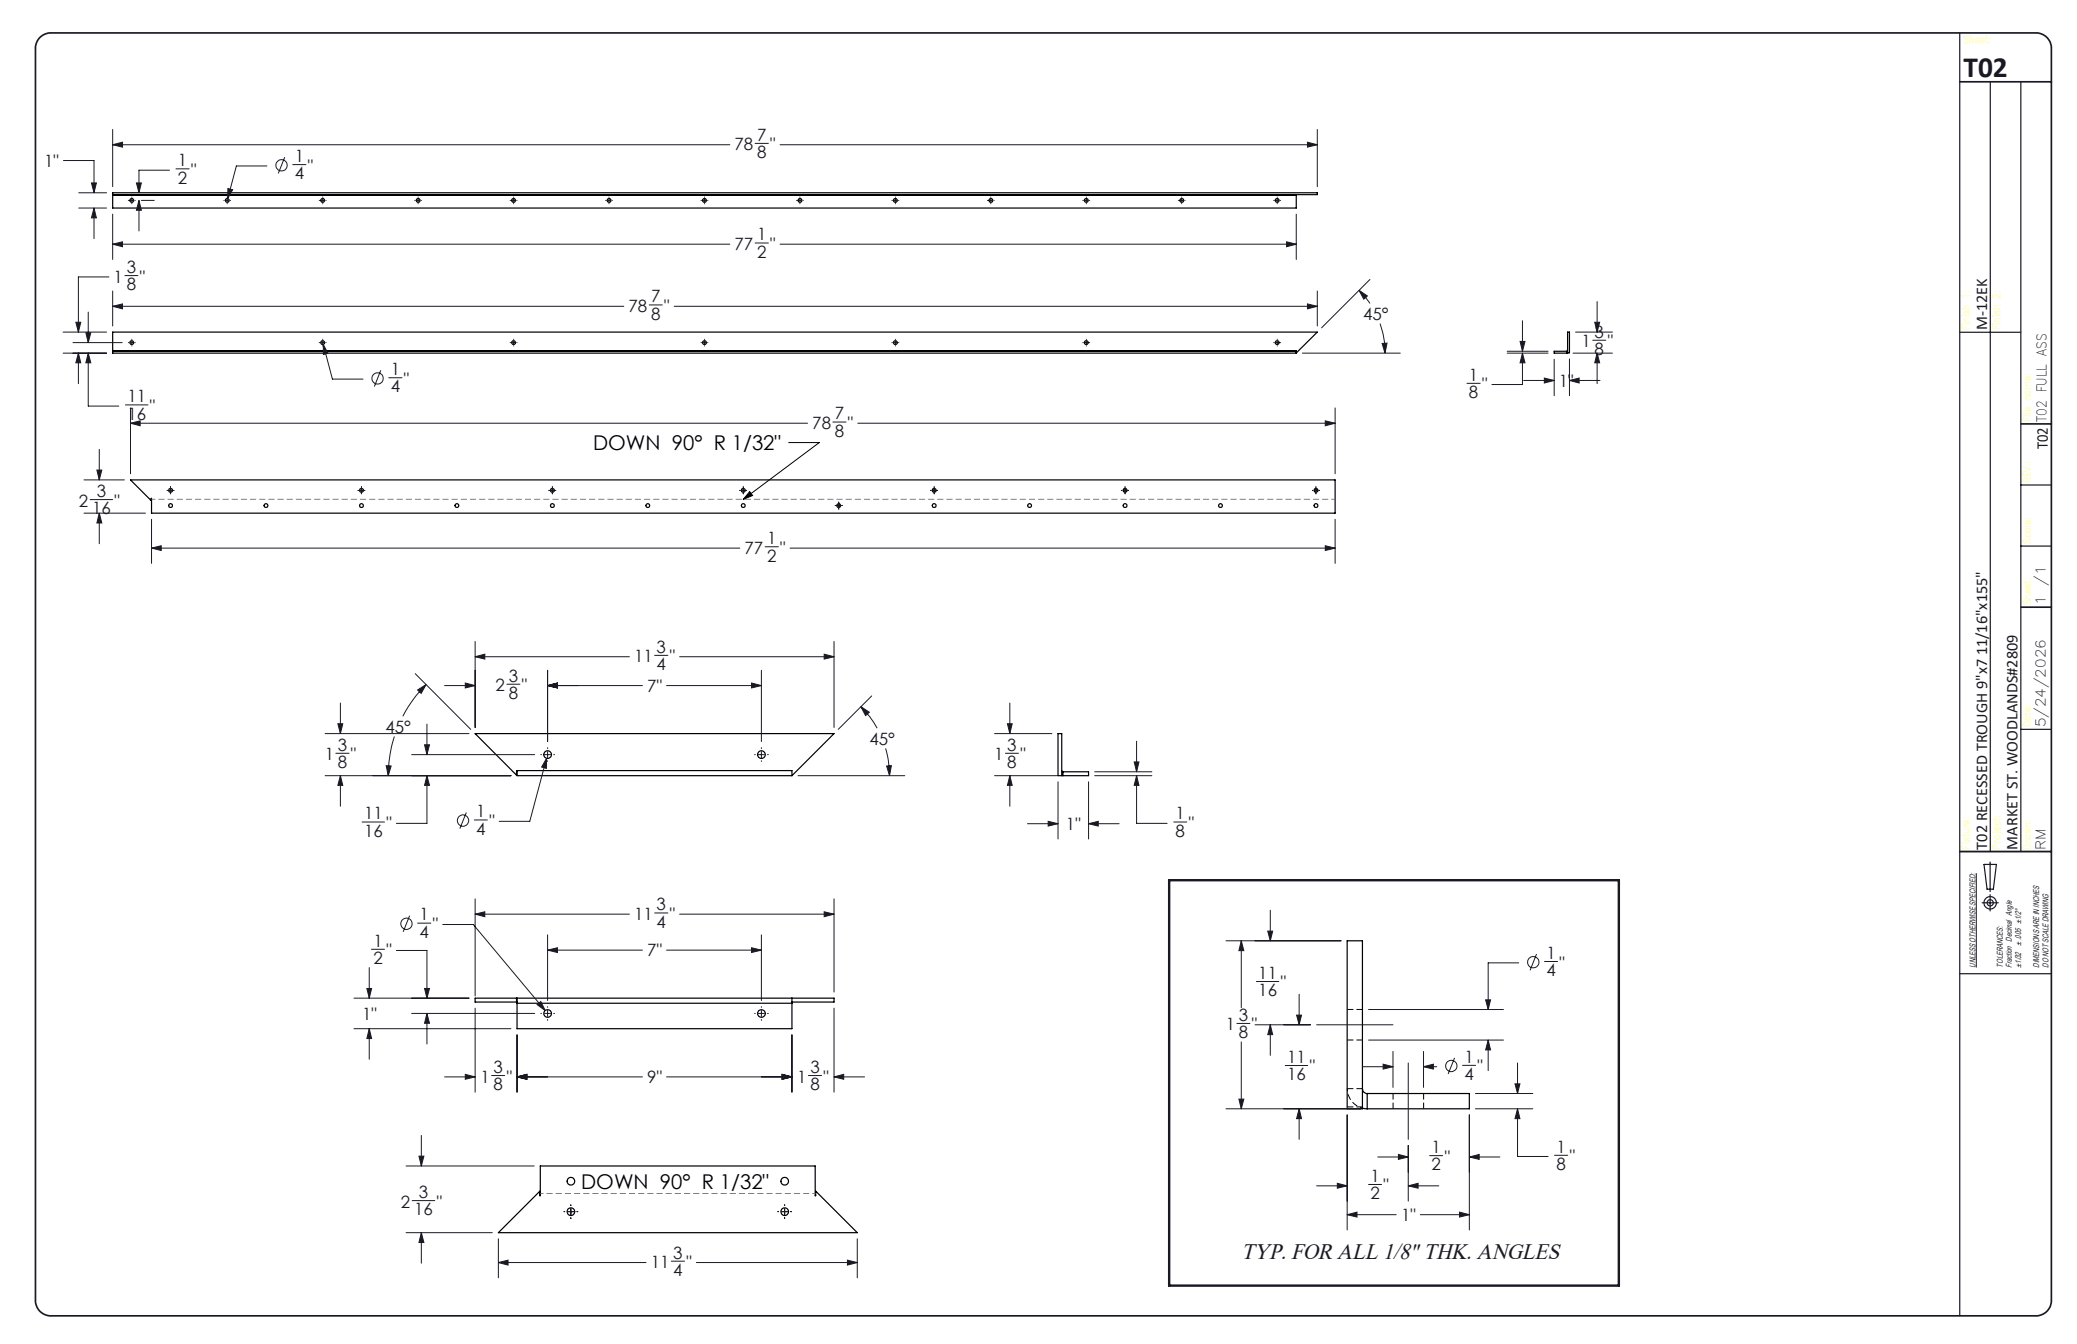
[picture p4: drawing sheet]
<svg xmlns="http://www.w3.org/2000/svg" width="432mm" height="279mm" viewBox="0 0 432 279" stroke-linecap="round" stroke-linejoin="round" font-family="sans-serif">
<g fill="none" stroke="#191924" stroke-width=".21">
<path d="M13.2 33.4h6.3v6.7M19 38h1l-.5 2.1zM23.4 30.1l2.1-.5v1zM23.4 26.9v11.9M23.4 30.1h128.3M28.4 38h1l-.5 2.1zM35.2 35.4h-6.3v4.7M36.6 35.1h2.7M47.4 39.2l1 .2-1.1 1.9zM55.5 34.5h-6.4l-1.8 6.8M59.2 32.7l-1.3 3.4M60.9 34.2h2.7"/>
<path d="M157 29.8h2.7M162.2 30.1h111.7M271.8 29.6l2.1 .5-2.1 .5zM273.9 26.9v11.9M16.4 40.1h5.8M16.4 43.3h5.8M19.5 43.3l.5 2h-1zM19.5 43.3v6.3M22.6 57.6h-6.3v11.4M23.4 50.8l2.1-.5v1zM23.4 44.5v9.4M23.4 50.8h128.3"/>
<path d="M26 57.3h2.7M26.7 41.7h.1M27.1 41.7h.6M27.4 41h.1M27.4 41.3v.7M27.4 42.3v.1M28 41.7h.1M28.9 41.7l.5 2h-1zM28.9 41.7v6.3M29.4 41.7h2.7M46.5 41.7h.1M46.9 41.7h.7"/>
<path d="M47.2 41h.1M47.2 41.3v.7M47.2 42.3v.1M47.9 41.7h.1M66.4 41.7h.1M66.8 41.7h.6M67.1 41h.1M67.1 41.3v.7M67.1 42.3v.1M67.7 41.7h.1M86.2 41.7h.1M86.6 41.7h.6"/>
<path d="M86.9 41h.1M86.9 41.3v.7M86.9 42.3v.1M87.6 41.7h.1M106 41.7h.2M106.5 41.7h.6M106.8 41h.1M106.8 41.3v.7M106.8 42.3v.1M107.4 41.7h.1M125.9 41.7h.1M126.3 41.7h.6"/>
<path d="M126.6 41h.1M126.6 41.3v.7M126.6 42.3v.1M127.2 41.7h.1M145.7 41.7h.1M146.2 41.7h.6M146.5 41h.1M146.5 41.3v.7M146.5 42.3v.1M147.1 41.7h.1M157 50.5h2.7M162.2 50.8h107.3"/>
<path d="M165.6 41.7h.1M166 41.7h.6M166.3 41h.1M166.3 41.3v.7M166.3 42.3v.1M166.9 41.7h.1M185.4 41.7h.1M185.8 41.7h.7M186.2 41h.1M186.2 41.3v.7M186.2 42.3v.1M186.8 41.7h.1"/>
<path d="M205.3 41.7h.1M205.7 41.7h.6M206 41h.1M206 41.3v.7M206 42.3v.1M206.6 41.7h.1M225.1 41.7h.1M225.5 41.7h.7M225.8 41h.1M225.8 41.3v.7M225.8 42.3v.1M226.5 41.7h.1"/>
<path d="M245 41.7h.1M245.4 41.7h.6M245.7 41h.1M245.7 41.3v.7M245.7 42.3v.1M246.3 41.7h.1M264.8 41.7h.1M265.2 41.7h.7M265.5 41h.1M265.5 41.3v.7M265.5 42.3v.1M266.2 41.7h.1"/>
<path d="M267.5 50.3l2 .5-2 .5zM269.5 44.5v9.4M284.8 58.1l-10.1 10.1M13.1 73.4h9.1M13.1 69h9.1M15.2 71.2h10.2M15.8 67h1l-.5 2zM16.3 73.4l.5 2h-1zM16.3 73.4v6.4M17.9 69.2h1l-.6 2zM18.3 73.4l.6 2h-1zM18.3 73.4v11h6.4"/>
<path d="M18.3 64.9v6.3M23.4 63.7l2.1-.5v1zM23.4 60.5v7.3M23.4 63.7h106.3M26.7 71.2h.1M27.1 71.2h.6M27.4 70.5v.1M27.4 70.9v.6M27.4 71.9h.1M28 71.2h.1M66.4 71.2h.1M66.8 71.2h.6"/>
<path d="M67.1 70.5v.1M67.1 70.9v.6M67.1 71.9h.1M67.2 71.6l1 1.8-1 .3zM67.2 71.6l1.9 7.2h6.4M67.7 71.2h.1M79.2 77l-1.4 3.4M80.8 78.5h2.8M106 71.2h.2M106.5 71.2h.6M106.8 70.5v.1M106.8 70.9v.6"/>
<path d="M106.8 71.9h.1M107.4 71.2h.1M135 63.4h2.7M140.2 63.7h133.7M145.7 71.2h.1M146.2 71.2h.6M146.5 70.5v.1M146.5 70.9v.6M146.5 71.9h.1M147.1 71.2h.1M185.4 71.2h.1M185.8 71.2h.7"/>
<path d="M186.2 70.5v.1M186.2 70.9v.6M186.2 71.9h.1M186.8 71.2h.1M225.1 71.2h.1M225.5 71.2h.7M225.8 70.5v.1M225.8 70.9v.6M225.8 71.9h.1M226.5 71.2h.1M264.8 71.2h.1M265.2 71.2h.7"/>
<path d="M265.5 70.5v.1M265.5 70.9v.6M265.5 71.9h.1M266.2 71.2h.1M270.8 73.4h20.3M271.8 63.2l2.1 .5-2.1 .5zM273.9 60.5v7.3M282.5 60.4l1.8 1.1-.8 .7zM282.5 60.4l2.3 2.7M286.9 67.3a18.3 18.3 0 0 1 1 6.1M287.3 71.4l1.1-.1-.5 2.1zM305 79.7h2.7"/>
<path d="M313.3 73.4h8.5M313.3 73h8.5M316 71h1l-.5 2zM316.5 73.4l.5 2h-1zM316.5 73.4v6.5h-6.3M316.5 66.7v6.3M316.8 79.1h6.3M321.1 78.6l2 .5-2 .5zM323.1 74.7v7.6M326.3 79.1l2-.5v1zM326.3 74.6v7.7M326.3 79.1h6.3"/>
<path d="M327 73.4h8.2M327.6 69h7.6M331.1 70.7h2.7M331.5 67h1.1l-.6 2zM332 73.4l.6 2h-1.1zM332 62.7v6.3M332 73.4v6.4M17.5 99.8h8.4M20.1 97.7h1.1l-.6 2.1zM20.6 93.4v6.4M26.1 84.2h4.7M27.1 88l2-.5v1z"/>
<path d="M27.1 84.8v13.7M27.1 88h140.8M173.1 87.7h2.8M178.3 88h99.3M275.5 87.5l2.1 .5-2.1 .5zM277.6 84.8v13.7M17.5 106.7h12.7M18.7 103.9h4.7M20.6 106.7l.6 2h-1.1zM20.6 106.7v6.3M31.5 113.9l2-.4v.9zM31.5 107.9v9.2"/>
<path d="M31.5 113.9h122.3M34.7 102h.1M35.1 102h.7M35.5 101.2v.1M35.5 101.6v.7M35.5 102.6v.1M36.1 102h.1M74.4 102h.1M74.8 102h.7M75.1 101.2v.1M75.1 101.6v.7M75.1 102.6v.1"/>
<path d="M75.8 102h.1M114.1 102h.1M114.5 102h.6M114.8 101.2v.1M114.8 101.6v.7M114.8 102.6v.1M115.5 102h.1M153.8 102h.1M154.2 102h.6M154.5 101.2v.1M154.5 101.6v.7M154.5 102.6v.1"/>
<path d="M155.2 102h.1M159.1 113.7h2.7M164.3 113.9h113.3M173.6 105.1h.1M174.1 105.1h.6M174.4 104.4v.1M174.4 104.8v.6M174.4 105.7v.1M175 105.1h.1M193.5 102h.1M193.9 102h.6M194.2 101.2v.1"/>
<path d="M194.2 101.6v.7M194.2 102.6v.1M194.8 102h.1M233.2 102h.1M233.6 102h.6M233.9 101.2v.1M233.9 101.6v.7M233.9 102.6v.1M234.5 102h.1M272.9 102h.1M273.3 102h.6M273.6 101.2v.1"/>
<path d="M273.6 101.6v.7M273.6 102.6v.1M274.2 102h.1M275.5 113.5l2.1 .4-2.1 .5zM277.6 107.9v9.2M98.8 136.5l2-.5v1zM98.8 133.3v17.9M98.8 136.5h32M113.8 139.3v14.9M136.1 136.2h2.8M141.3 136.5h32.1M158.3 139.3v14.9"/>
<path d="M171.3 136l2.1 .5-2.1 .5zM173.4 133.3v17.9M67.6 152.5h29.9M69.8 156.6h2.8M70.2 150.5h1.1l-.5 2zM70.8 146.2v6.3M80.3 159.2h1l-.6 2.1zM82 153.1a27.2 27.2 0 0 0-1.3 8.2M85.6 156.9h25.6M86.3 140.1l11.6 11.5M86.8 143.4l1.8-1.1-1 1.8zM88.3 154.8h1l-.5 2.1z"/>
<path d="M88.6 142.3a25.8 25.8 0 0 0-4.9 6.6M88.8 150.5v6.4M92.4 142.5h6.4M96.7 142l2.1 .5-2.1 .5zM105.4 142.2h2.7M112.4 156.9h.2M113.2 156.9h1.3M113.6 157.7v2l-1-.2zM113.6 157.7l-3.5 13h-6.3M113.8 142.5l2.1-.5v1zM113.8 155.4v.2M113.8 156.2v1.3"/>
<path d="M113.8 158.2v.1M113.8 142.5h19.8M115.1 156.9h.2M138.6 142.5h19.7M156.2 142l2.1 .5-2.1 .5zM156.9 156.9h.1M157.7 156.9h1.2M158.3 155.4v.2M158.3 156.2v1.3M158.3 158.2v.1M159.6 156.9h.1M179 146.9l1.7 1.2-.7 .7z"/>
<path d="M179 146.9a18.4 18.4 0 0 1 3.4 4.5M181.2 144.7l-6.9 6.9M184.1 155.6a20 20 0 0 1 .8 5.7M184.3 159.2h1l-.4 2.1zM206.8 152.5h11.9M209 156.6h2.7M209.4 150.5h1l-.5 2zM209.9 146.2v6.3M235.8 158.4h1l-.5 2zM236.3 154.1v6.3M67.6 161.3h38.6M70.8 161.3l.5 2h-1.1z"/>
<path d="M70.8 161.3v6.3M75.3 170.9h4.6M88.8 161.3l.5 2h-1zM88.8 161.3v9.9h-6.4M96.9 168.9l-1.3 3.4M98.6 170.5h2.7M165.9 161.3h22.2M206.8 161.3h12.9M209.9 161.3l.5 2h-1zM209.9 161.3v6.3M213.6 171.2h6.4M217.9 170.7l2.1 .5-2.1 .5z"/>
<path d="M220 162.5v11.9M226.3 171.2l2-.5v1zM226.3 162.5v11.9M226.3 171.2h6.4M227.6 161.3h11.9M227.6 160.4h11.9M236.3 161.3l.5 2h-1zM236.3 161.3v9.9h6.3M244 170.9h2.7M77.2 197.3h2.7M82.4 197.6h6.4v9.9M85.2 190.4l-1.4 3.3"/>
<path d="M86.8 191.9h2.8M92 192.2h6.4l14.9 17.9M98.8 190l2-.5v1.1zM98.8 186.9v20.1M98.8 190h32M113.8 197.5l2.1-.5v1zM113.8 194.3v13.7M113.8 197.5h19.8M136.1 189.8h2.8M138.6 197.5h19.7M141.3 190h32.1M156.2 197l2.1 .5-2.1 .5z"/>
<path d="M158.3 194.3v13.7M171.3 189.5l2.1 .5-2.1 .6zM173.4 186.9v19.3M254.9 195.6h23.9M258.1 195.6l.5 2h-1zM258.1 195.6v13.9M263.6 193.6h1l-.5 2zM264.1 189.2v6.4M319.4 198.3l-1.3 3.4M321.1 199.9h2.7M410.9 181.5v19.6M73.6 207.5h23.9"/>
<path d="M73.6 213.9h32.6M76.3 205.5h1l-.5 2zM76.8 213.9l.5 2h-1zM76.8 201.2v6.3M76.8 213.9v6.3M85.6 210.7h25.6M88.3 205.5h1l-.5 2zM88.8 210.7l.5 2h-1zM88.8 210.7v6.3M98.8 209.6v17.4M107.5 215.1v11.9M111.7 208.8l.7-.6 .9 1.9z"/>
<path d="M112.4 210.7h.2M113.2 210.7h1.3M113.8 209.3v.1M113.8 210v1.3M113.8 211.9v.2M115.1 210.7h.2M156.9 210.7h.1M157.7 210.7h1.2M158.3 209.3v.1M158.3 210v1.3M158.3 211.9v.2M159.6 210.7h.1"/>
<path d="M164.6 215.1v11.9M173.4 209.6v17.4M257.1 212.8h2.8M258.1 216.6v13.9M260.9 213h11.6M261.2 204h4.7M264.1 213l.5 2.1h-1zM264.1 213v6.4M269.6 211h1l-.5 2zM270.1 206.7v6.3M273.7 213h15.9M284.5 209.9h28.1"/>
<path d="M284.5 216.2h28.1M289.6 218.6v7.5M295.9 218.6v7.5M302.4 219.9l-1.3 3.4M308.9 207.9h1l-.5 2zM309.4 216.2l.5 2.1h-1zM309.4 216.2v6.4M315.7 200.2h-6.3v9.7M87.6 236v6.4M92.4 223.9h6.4M96.7 223.3l2.1 .6-2.1 .5zM102.2 223.6h2.7"/>
<path d="M107.5 223.9l2-.6v1.1zM107.5 223.9h26.1M138.6 223.9h26M162.6 223.3l2 .6-2 .5zM168.1 223.6h2.7M173.4 223.9l2-.6v1.1zM173.4 223.9h6.3M254.9 230.5h28.1M257.6 228.5h1l-.5 2zM267.2 221.5h4.7M270.1 230.5l.5 2.1h-1zM270.1 230.5v6.4"/>
<path d="M280.1 231.8v23.9M283.2 221.8h6.4M287.5 221.2l2.1 .6-2.1 .4zM290.7 240l2.1 .5-2.1 .5zM292.8 221v15.9M292.8 238.1v11.6M295.9 221.8l2.1-.6v1zM295.9 221.8h2.8M304.1 221.5h2.7M305.5 231.8v23.9M306.7 230.5h12M306.7 227.3h12"/>
<path d="M315 225.3h1l-.5 2zM315.5 230.5l.5 2.1h-1zM315.5 230.5v9.9h6.3M315.5 221v6.3M84.4 256.3h17.9M84.4 242.4h26.7M85.7 249.6h4.7M87.1 240.3h1l-.5 2.1zM87.6 256.3l.5 2h-1zM87.6 256.3v6.3M103.6 257.5v8.1M117.3 251.9h.1"/>
<path d="M118 251.9h1.3M118.7 250.5v.1M118.7 251.2v1.3M118.7 253.2v.1M119.9 251.9h.2M161.7 251.9h.2M162.5 251.9h1.3M163.1 250.5v.1M163.1 251.2v1.3M163.1 253.2v.1M164.4 251.9h.2M178.2 257.5v8.1"/>
<path d="M273.7 246.5h6.4M278 246l2.1 .5-2.1 .5zM280.1 252.5l2-.5v1zM280.1 252.5h10.2M284.5 246.2h2.7M286.4 240.5h6.4M292.8 246.5l2-.5v1zM292.8 246.5h6.3M295.3 252.5h10.2M297.2 240.2h2.7M303.4 252l2.1 .5-2.1 .5zM305.5 240.5l2-.5v1z"/>
<path d="M305.5 240.5h6.3M323.2 240.2h2.7M103.6 262.5l2-.5v1zM103.6 262.5h30.7M139.6 262.2h2.7M144.8 262.5h33.4M176.2 262l2 .5-2 .5z"/>
<circle cx="58.5" cy="34.4" r="1.18"/>
<circle cx="78.5" cy="78.7" r="1.18"/>
<circle cx="96.3" cy="170.6" r="1.17"/>
<circle cx="84.5" cy="192" r="1.17"/>
<circle cx="318.8" cy="200" r="1.18"/>
<circle cx="301.7" cy="221.6" r="1.17"/>
</g>
<g fill="none" stroke="#191924" stroke-width=".25">
<path d="M407.4 6.8v266.7M413.8 17v160M420.1 17v160M407.4 69.1h12.7M420.1 113.5h6.4M420.1 100.8h6.4M420.1 151.6h6.4M407.4 177h19.1M412.5 179.7h2.5l-.6 5.2h-1.3zM413.7 179.2v6.1M412.1 187.7h3.3M413.7 186v3.4"/>
<path d="M407.4 202.4h19.1"/>
<circle cx="413.7" cy="187.7" r=".66"/>
<circle cx="413.8" cy="187.7" r="1.29"/>
</g>
<path d="M8.2 7.9a3.3 3.3 0 0 1 2.3-1.1h412.8a3.2 3.2 0 0 1 3.2 3.2v260.4a3.2 3.2 0 0 1-3.2 3.1h-412.8a3.2 3.2 0 0 1-3.1-3.1v-260.4a3.2 3.2 0 0 1 .8-2.1zM407.4 17h19.1M420.1 88.1h6.4M420.1 126.2h6.4M407.4 177h19.1" fill="none" stroke="#191924" stroke-width=".35"/>
<g fill="none" stroke="#000" stroke-width=".25">
<path d="M23.4 40.5v.1M23.4 40.1h250.5v.4h-250.5zM23.4 40.6v2.7h246.1v-2.7M23.4 40.6h246.1M269.5 40.5v.1M23.4 72.9v.1M23.4 69h250.5l-4.4 4.3v-.4h-246.1zM23.4 73v.4h246.1v-.4M23.4 73h246.1M269.5 72.9v.1M325.8 73h-2.7v.4h2.7M325.8 73v.4"/>
<path d="M325.9 72.9l-.1 .1M325.9 69h.4v4.3h-.4zM326 73.3l-.2 .1M27.1 99.8h250.5v6.9h-246.1v-3.1l-.1 .5zM98.8 152.5h74.6l-8.8 8.8v-1.1h-57.2v.9zM220 152.5h.7v8.8h-.7zM107.5 160.2v1.1h57.1M220.7 161.2l.3 .1M220.7 160.2l.3 .2M221 160.4h5.3v.9h-5.3M221 160.4v.9M280.1 195.6h3.1v34.9h-3.1z"/>
<path d="M107.4 207.5v.8M107.5 207.5v1.1M107.5 208.6v5.3h57.1v-5.3M107.5 208.6h57.1M107.5 208.3h-8.7v-.8h74.6v.8h-8.8M164.6 208.3v.3M164.6 207.5v.8M283.2 230.4l1 .1M283.2 226.3a.96 .96 0 0 0 1 1M284.2 227.3h21.3v3.2h-21.3M284.2 227.3v3.2M112.3 242.4h57.2v6.2h.1v-1l8.6 8.7h-74.6l8.6-8.7v1h.1z"/>
<circle cx="27.4" cy="41.7" r=".4"/>
<circle cx="47.3" cy="41.7" r=".4"/>
<circle cx="67.1" cy="41.7" r=".4"/>
<circle cx="86.9" cy="41.7" r=".4"/>
<circle cx="106.8" cy="41.7" r=".4"/>
<circle cx="126.6" cy="41.7" r=".4"/>
<circle cx="146.5" cy="41.7" r=".4"/>
<circle cx="166.3" cy="41.7" r=".4"/>
<circle cx="186.1" cy="41.7" r=".4"/>
<circle cx="206" cy="41.7" r=".4"/>
<circle cx="225.8" cy="41.7" r=".4"/>
<circle cx="245.7" cy="41.7" r=".4"/>
<circle cx="265.5" cy="41.7" r=".4"/>
<circle cx="27.4" cy="71.2" r=".4"/>
<circle cx="67.1" cy="71.2" r=".4"/>
<circle cx="106.8" cy="71.2" r=".4"/>
<circle cx="146.5" cy="71.2" r=".4"/>
<circle cx="186.1" cy="71.2" r=".4"/>
<circle cx="225.8" cy="71.2" r=".4"/>
<circle cx="265.5" cy="71.2" r=".4"/>
<circle cx="35.4" cy="101.9" r=".39"/>
<circle cx="35.5" cy="105.1" r=".39"/>
<circle cx="55.3" cy="105.1" r=".39"/>
<circle cx="75.1" cy="101.9" r=".39"/>
<circle cx="75.1" cy="105.1" r=".39"/>
<circle cx="95" cy="105.1" r=".39"/>
<circle cx="114.8" cy="101.9" r=".39"/>
<circle cx="114.8" cy="105.1" r=".39"/>
<circle cx="134.7" cy="105.1" r=".39"/>
<circle cx="154.5" cy="101.9" r=".39"/>
<circle cx="154.5" cy="105.1" r=".39"/>
<circle cx="174.3" cy="105.1" r=".39"/>
<circle cx="194.2" cy="101.9" r=".39"/>
<circle cx="194.2" cy="105.1" r=".39"/>
<circle cx="214" cy="105.1" r=".39"/>
<circle cx="233.9" cy="101.9" r=".39"/>
<circle cx="233.9" cy="105.1" r=".39"/>
<circle cx="253.7" cy="105.1" r=".39"/>
<circle cx="273.6" cy="101.9" r=".39"/>
<circle cx="273.6" cy="105.1" r=".39"/>
<circle cx="113.9" cy="156.9" r=".79"/>
<circle cx="158.3" cy="156.9" r=".79"/>
<circle cx="113.9" cy="210.7" r=".8"/>
<circle cx="158.3" cy="210.7" r=".8"/>
<circle cx="118.7" cy="251.9" r=".8"/>
<circle cx="118.7" cy="245.6" r=".8"/>
<circle cx="163.1" cy="251.9" r=".8"/>
<circle cx="163.1" cy="245.6" r=".8"/>
</g>
<path d="M280.1 226.3a4.2 4.2 0 0 0 3.2 4.1" fill="none" stroke="#000" stroke-width=".21" stroke-dasharray="1.3 .6" stroke-dashoffset=".7" stroke-linecap="butt"/>
<path d="M280.1 216.2h3.2M283.3 209.9h-3.2M283.3 226.3h-3.2M283.3 230.1h-3.2M289.6 227.3v3.2M296 230.5v-3.2" fill="none" stroke="#000" stroke-width=".21" stroke-dasharray="1.3 .6" stroke-linecap="butt"/>
<path d="M164 92h6.3l-15.8 11.8M155.9 102.2l.6 .8-2 .8z" fill="none" stroke="#000" stroke-width=".21"/>
<path d="M31.5 103.8h246.1" fill="none" stroke="#808080" stroke-width=".21" stroke-dasharray="1.3 .6" stroke-dashoffset=".5" stroke-linecap="butt"/>
<path d="M169.5 248.1h-57.1" fill="none" stroke="#808080" stroke-width=".21" stroke-dasharray="1.3 .6" stroke-dashoffset=".6" stroke-linecap="butt"/>
<path d="M243.1 183h93.4v84.3h-93.4z" fill="none" stroke="#191924" stroke-width=".5"/>
<path d="M287.3 71.4l1.1-.1-.5 2.1zM282.5 60.4l1.8 1.1-.8 .7zM23.4 63.7l2.1-.5v1zM271.8 63.2l2.1 .5-2.1 .5zM17.9 69.2h1l-.6 2zM18.3 73.4l.6 2h-1zM15.8 67h1l-.5 2zM16.3 73.4l.5 2h-1zM67.2 71.6v2.1l1-.3zM321.1 78.6l2 .5-2 .5zM326.3 79.1l2-.5v1zM332 73.4l.6 2h-1.1zM331.5 67h1.1l-.6 2zM316 71h1l-.5 2zM316.5 73.4l.5 2h-1zM23.4 50.8l2.1-.5v1zM267.5 50.3l2 .5-2 .5zM23.4 30.1l2.1-.5v1zM271.8 29.6l2.1 .5-2.1 .5zM28.9 41.7l.5 2h-1zM28.4 38h1l-.5 2.1zM19 38h1l-.5 2.1zM19.5 43.3l.5 2h-1zM47.4 39.2l-.1 2.1 1.1-1.9zM20.1 97.7h1.1l-.6 2.1zM20.6 106.7l.6 2h-1.1zM275.5 87.5l2.1 .5-2.1 .5zM27.1 88l2-.5v1zM275.5 113.5l2.1 .4-2.1 .5zM31.5 113.9l2-.4v.9zM107.5 223.9l2-.6v1.1zM162.6 223.3l2 .6-2 .5zM111.7 208.8l1.6 1.3-.9-1.9zM88.8 210.7l.5 2h-1zM88.3 205.5h1l-.5 2zM76.8 213.9l.5 2h-1zM76.3 205.5h1l-.5 2zM98.8 190l2-.5v1.1zM171.3 189.5l2.1 .5-2.1 .6zM96.7 223.3l2.1 .6-2.1 .5zM107.5 223.9l2-.6v1.1zM162.6 223.3l2 .6-2 .5zM173.4 223.9l2-.6v1.1zM113.8 197.5l2.1-.5v1zM156.2 197l2.1 .5-2.1 .5zM209.9 161.3l.5 2h-1zM209.4 150.5h1l-.5 2zM217.9 170.7l2.1 .5-2.1 .5zM226.3 171.2l2-.5v1zM235.8 158.4h1l-.5 2zM236.3 161.3l.5 2h-1zM87.6 256.3l.5 2h-1zM87.1 240.3h1l-.5 2.1zM176.2 262l2 .5-2 .5zM103.6 262.5l2-.5v1z" fill="#191924"/>
<path d="M155.9 102.2l.6 .8-2 .8z" fill="#000"/>
<path d="M98.8 136.5l2-.5v1zM171.3 136l2.1 .5-2.1 .5zM88.3 154.8h1l-.5 2.1zM88.8 161.3l.5 2h-1zM70.8 161.3l.5 2h-1.1zM70.2 150.5h1.1l-.5 2zM86.8 143.4l1.8-1.1-1 1.8zM80.3 159.2h1l-.6 2.1zM184.3 159.2h1l-.4 2.1zM179 146.9l1.7 1.2-.7 .7zM113.6 157.7l-1 1.8 1 .2zM113.8 142.5l2.1-.5v1zM156.2 142l2.1 .5-2.1 .5zM113.8 142.5l2.1-.5v1zM96.7 142l2.1 .5-2.1 .5zM257.6 228.5h1l-.5 2zM258.1 195.6l.5 2h-1zM280.1 252.5l2-.5v1zM303.4 252l2.1 .5-2.1 .5zM315 225.3h1l-.5 2zM315.5 230.5l.5 2.1h-1zM269.6 211h1l-.5 2zM270.1 230.5l.5 2.1h-1zM292.8 246.5l2-.5v1zM278 246l2.1 .5-2.1 .5zM264.1 213l.5 2.1h-1zM263.6 193.6h1l-.5 2zM290.7 240l2.1 .5-2.1 .5zM305.5 240.5l2-.5v1zM308.9 207.9h1l-.5 2zM309.4 216.2l.5 2.1h-1zM287.5 221.2l2.1 .6-2.1 .4zM295.9 221.8l2.1-.6v1z" fill="#191924"/>
<text font-size="6.1" fill="#191924" x="408.2" y="16.1">T02</text>
<text font-size="4.7" fill="#191924" x="258" y="261.7">TYP. FOR ALL 1/8&quot; THK. ANGLES</text>
<g font-size="4.2">
<text x="123.3" y="93.6">DOWN 90° R 1/32&quot;</text>
<text x="120.8" y="247.2">DOWN 90° R 1/32&quot;</text>
</g>
<g font-size="3.5" fill="#191924">
<text x="157.4" y="29.3">7</text>
<text x="9.2" y="34.7">1&quot;</text>
<text x="37" y="34.6">1</text>
<text x="61.3" y="33.7">1</text>
<text x="64" y="35.7">&quot;</text>
<text x="152.7" y="31.3">78</text>
<text x="157.4" y="32.9">8</text>
<text x="160.1" y="31.3">&quot;</text>
<text x="37" y="38.2">2</text>
<text x="39.7" y="36.6">&quot;</text>
<text x="61.3" y="37.3">4</text>
<text x="152.7" y="52">77</text>
<text x="157.4" y="50">1</text>
<text x="157.4" y="53.6">2</text>
<text x="160.1" y="52">&quot;</text>
<text x="23.6" y="58.7">1</text>
<text x="26.4" y="56.7">3</text>
<text x="29.1" y="58.7">&quot;</text>
<text x="26.4" y="60.3">8</text>
<text x="130.7" y="64.9">78</text>
<text x="135.4" y="62.9">7</text>
<text x="138.1" y="64.9">&quot;</text>
<text x="135.4" y="66.5">8</text>
<text x="283.4" y="66.5">45°</text>
<text x="331.5" y="70.2">3</text>
<text x="81.2" y="78">1</text>
<text x="328.8" y="72.2">1</text>
<text x="331.5" y="73.8">8</text>
<text x="334.3" y="72.2">&quot;</text>
<text x="26.5" y="83.6">11</text>
<text x="81.2" y="81.6">4</text>
<text x="84" y="80">&quot;</text>
<text x="305.4" y="79.1">1</text>
<text x="305.4" y="82.7">8</text>
<text x="308.1" y="81.1">&quot;</text>
<text x="324.1" y="80.4">1&quot;</text>
<text x="26.5" y="87.2">16</text>
<text x="31.2" y="85.6">&quot;</text>
<text x="168.9" y="89.2">78</text>
<text x="173.6" y="87.2">7</text>
<text x="176.3" y="89.2">&quot;</text>
<text x="173.6" y="90.8">8</text>
<text x="16.4" y="105.3">2</text>
<text x="19.1" y="106.9">16</text>
<text x="20.1" y="103.3">3</text>
<text x="23.8" y="105.3">&quot;</text>
<text x="159.5" y="113.1">1</text>
<text x="154.8" y="115.1">77</text>
<text x="159.5" y="116.7">2</text>
<text x="162.2" y="115.1">&quot;</text>
<text x="131.8" y="137.7">11</text>
<text x="136.5" y="135.7">3</text>
<text x="139.3" y="137.7">&quot;</text>
<text x="103" y="143.7">2</text>
<text x="105.8" y="141.7">3</text>
<text x="108.5" y="143.7">&quot;</text>
<text x="134.6" y="143.8">7&quot;</text>
<text x="136.5" y="139.3">4</text>
<text x="105.8" y="145.3">8</text>
<text x="80.1" y="152.3">45°</text>
<text x="180.7" y="154.8">45°</text>
<text x="67.5" y="158">1</text>
<text x="70.2" y="156.1">3</text>
<text x="70.2" y="159.7">8</text>
<text x="73" y="158">&quot;</text>
<text x="206.7" y="158">1</text>
<text x="209.4" y="156.1">3</text>
<text x="209.4" y="159.7">8</text>
<text x="212.1" y="158">&quot;</text>
<text x="75.7" y="170.3">11</text>
<text x="75.7" y="173.9">16</text>
<text x="80.4" y="172.3">&quot;</text>
<text x="99" y="169.9">1</text>
<text x="99" y="173.5">4</text>
<text x="101.7" y="171.9">&quot;</text>
<text x="221.6" y="172.6">1&quot;</text>
<text x="244.4" y="170.3">1</text>
<text x="244.4" y="173.9">8</text>
<text x="247.1" y="172.3">&quot;</text>
<text x="87.2" y="191.4">1</text>
<text x="131.8" y="191.2">11</text>
<text x="136.5" y="189.2">3</text>
<text x="139.3" y="191.2">&quot;</text>
<text x="77.6" y="196.8">1</text>
<text x="87.2" y="195">4</text>
<text x="90" y="193.4">&quot;</text>
<text x="136.5" y="192.8">4</text>
<text x="77.6" y="200.4">2</text>
<text x="80.4" y="198.8">&quot;</text>
<text x="134.6" y="198.8">7&quot;</text>
<text x="261.6" y="203.5">11</text>
<text x="321.5" y="199.3">1</text>
<text x="321.5" y="203">4</text>
<text x="324.2" y="201.3">&quot;</text>
<text x="261.6" y="207.1">16</text>
<text x="266.3" y="205.5">&quot;</text>
<text x="75.3" y="212">1&quot;</text>
<text x="254.8" y="214.2">1</text>
<text x="257.5" y="212.2">3</text>
<text x="257.5" y="215.8">8</text>
<text x="260.3" y="214.2">&quot;</text>
<text x="267.6" y="221">11</text>
<text x="304.5" y="220.9">1</text>
<text x="99.9" y="225">1</text>
<text x="102.6" y="223">3</text>
<text x="102.6" y="226.6">8</text>
<text x="105.3" y="225">&quot;</text>
<text x="134.6" y="225.2">9&quot;</text>
<text x="165.7" y="225">1</text>
<text x="168.5" y="223">3</text>
<text x="168.5" y="226.6">8</text>
<text x="171.2" y="225">&quot;</text>
<text x="267.6" y="224.6">16</text>
<text x="272.3" y="223">&quot;</text>
<text x="304.5" y="224.5">4</text>
<text x="307.2" y="222.9">&quot;</text>
<text x="297.6" y="239.7">1</text>
<text x="323.6" y="239.6">1</text>
<text x="284.9" y="245.7">1</text>
<text x="297.6" y="243.3">2</text>
<text x="300.4" y="241.7">&quot;</text>
<text x="323.6" y="243.2">8</text>
<text x="326.3" y="241.6">&quot;</text>
<text x="83.4" y="251">2</text>
<text x="87.1" y="249">3</text>
<text x="90.8" y="251">&quot;</text>
<text x="284.9" y="249.3">2</text>
<text x="287.7" y="247.7">&quot;</text>
<text x="86.1" y="252.6">16</text>
<text x="291.3" y="253.8">1&quot;</text>
<text x="135.3" y="263.6">11</text>
<text x="140" y="261.7">3</text>
<text x="142.7" y="263.6">&quot;</text>
<text x="140" y="265.3">4</text>
</g>
<g font-size="3.4" fill="#191924">
<text x="413.1" y="68.7" transform="rotate(-90 413.1 68.7)">M-12EK</text>
<text x="425.7" y="93.4" transform="rotate(-90 425.7 93.4)">T02</text>
<text x="413.1" y="176.6" transform="rotate(-90 413.1 176.6)">T02 RECESSED TROUGH 9&quot;x7 11/16&quot;x155&quot;</text>
<text x="419.4" y="176.6" transform="rotate(-90 419.4 176.6)">MARKET ST. WOODLANDS#2809</text>
</g>
<g font-size="2.8" fill="#191924">
<text x="425.5" y="87.7" transform="rotate(-90 425.5 87.7)">T02 FULL ASS</text>
<text x="425.2" y="125.8" transform="rotate(-90 425.2 125.8)">1</text>
<text x="425.2" y="121.7" transform="rotate(-90 425.2 121.7)">/1</text>
<text x="425.2" y="151.2" transform="rotate(-90 425.2 151.2)">5/24/2026</text>
<text x="425.2" y="176.6" transform="rotate(-90 425.2 176.6)">RM</text>
</g>
<g font-size="2.1" fill="#ff0">
<text x="408.2" y="8.9">Sheet:</text>
<text x="409.5" y="68.7" transform="rotate(-90 409.5 68.7)">Finish 1:</text>
<text x="415.8" y="68.7" transform="rotate(-90 415.8 68.7)">Finish 2:</text>
<text x="422.2" y="87.7" transform="rotate(-90 422.2 87.7)">File name:</text>
<text x="422.2" y="100.4" transform="rotate(-90 422.2 100.4)">REV.:</text>
<text x="422.2" y="113.1" transform="rotate(-90 422.2 113.1)">Scale:</text>
<text x="422.2" y="125.8" transform="rotate(-90 422.2 125.8)">Sheet:</text>
<text x="422.2" y="151.2" transform="rotate(-90 422.2 151.2)">Date:</text>
<text x="409.5" y="176.6" transform="rotate(-90 409.5 176.6)">Fixture:</text>
<text x="415.8" y="176.6" transform="rotate(-90 415.8 176.6)">Project:</text>
<text x="422.2" y="176.6" transform="rotate(-90 422.2 176.6)">Drawn:</text>
</g>
<g font-size="1.7" fill="#191924">
<text x="420.2" y="196.6" transform="rotate(-90 420.2 196.6)">± .005 ±1/2°</text>
<text x="410.7" y="201.1" transform="rotate(-90 410.7 201.1)">UNLESS OTHERWISE SPECIFIED:</text>
<text x="416.4" y="201.1" transform="rotate(-90 416.4 201.1)">TOLERANCES:</text>
<text x="418.3" y="201.1" transform="rotate(-90 418.3 201.1)">Fraction Decimal Angle</text>
<text x="420.2" y="201.1" transform="rotate(-90 420.2 201.1)">±1/32</text>
<text x="424" y="201.1" transform="rotate(-90 424 201.1)">DIMENSIONS ARE IN INCHES</text>
<text x="425.9" y="201.1" transform="rotate(-90 425.9 201.1)">DO NOT SCALE DRAWING</text>
</g>
</svg>
